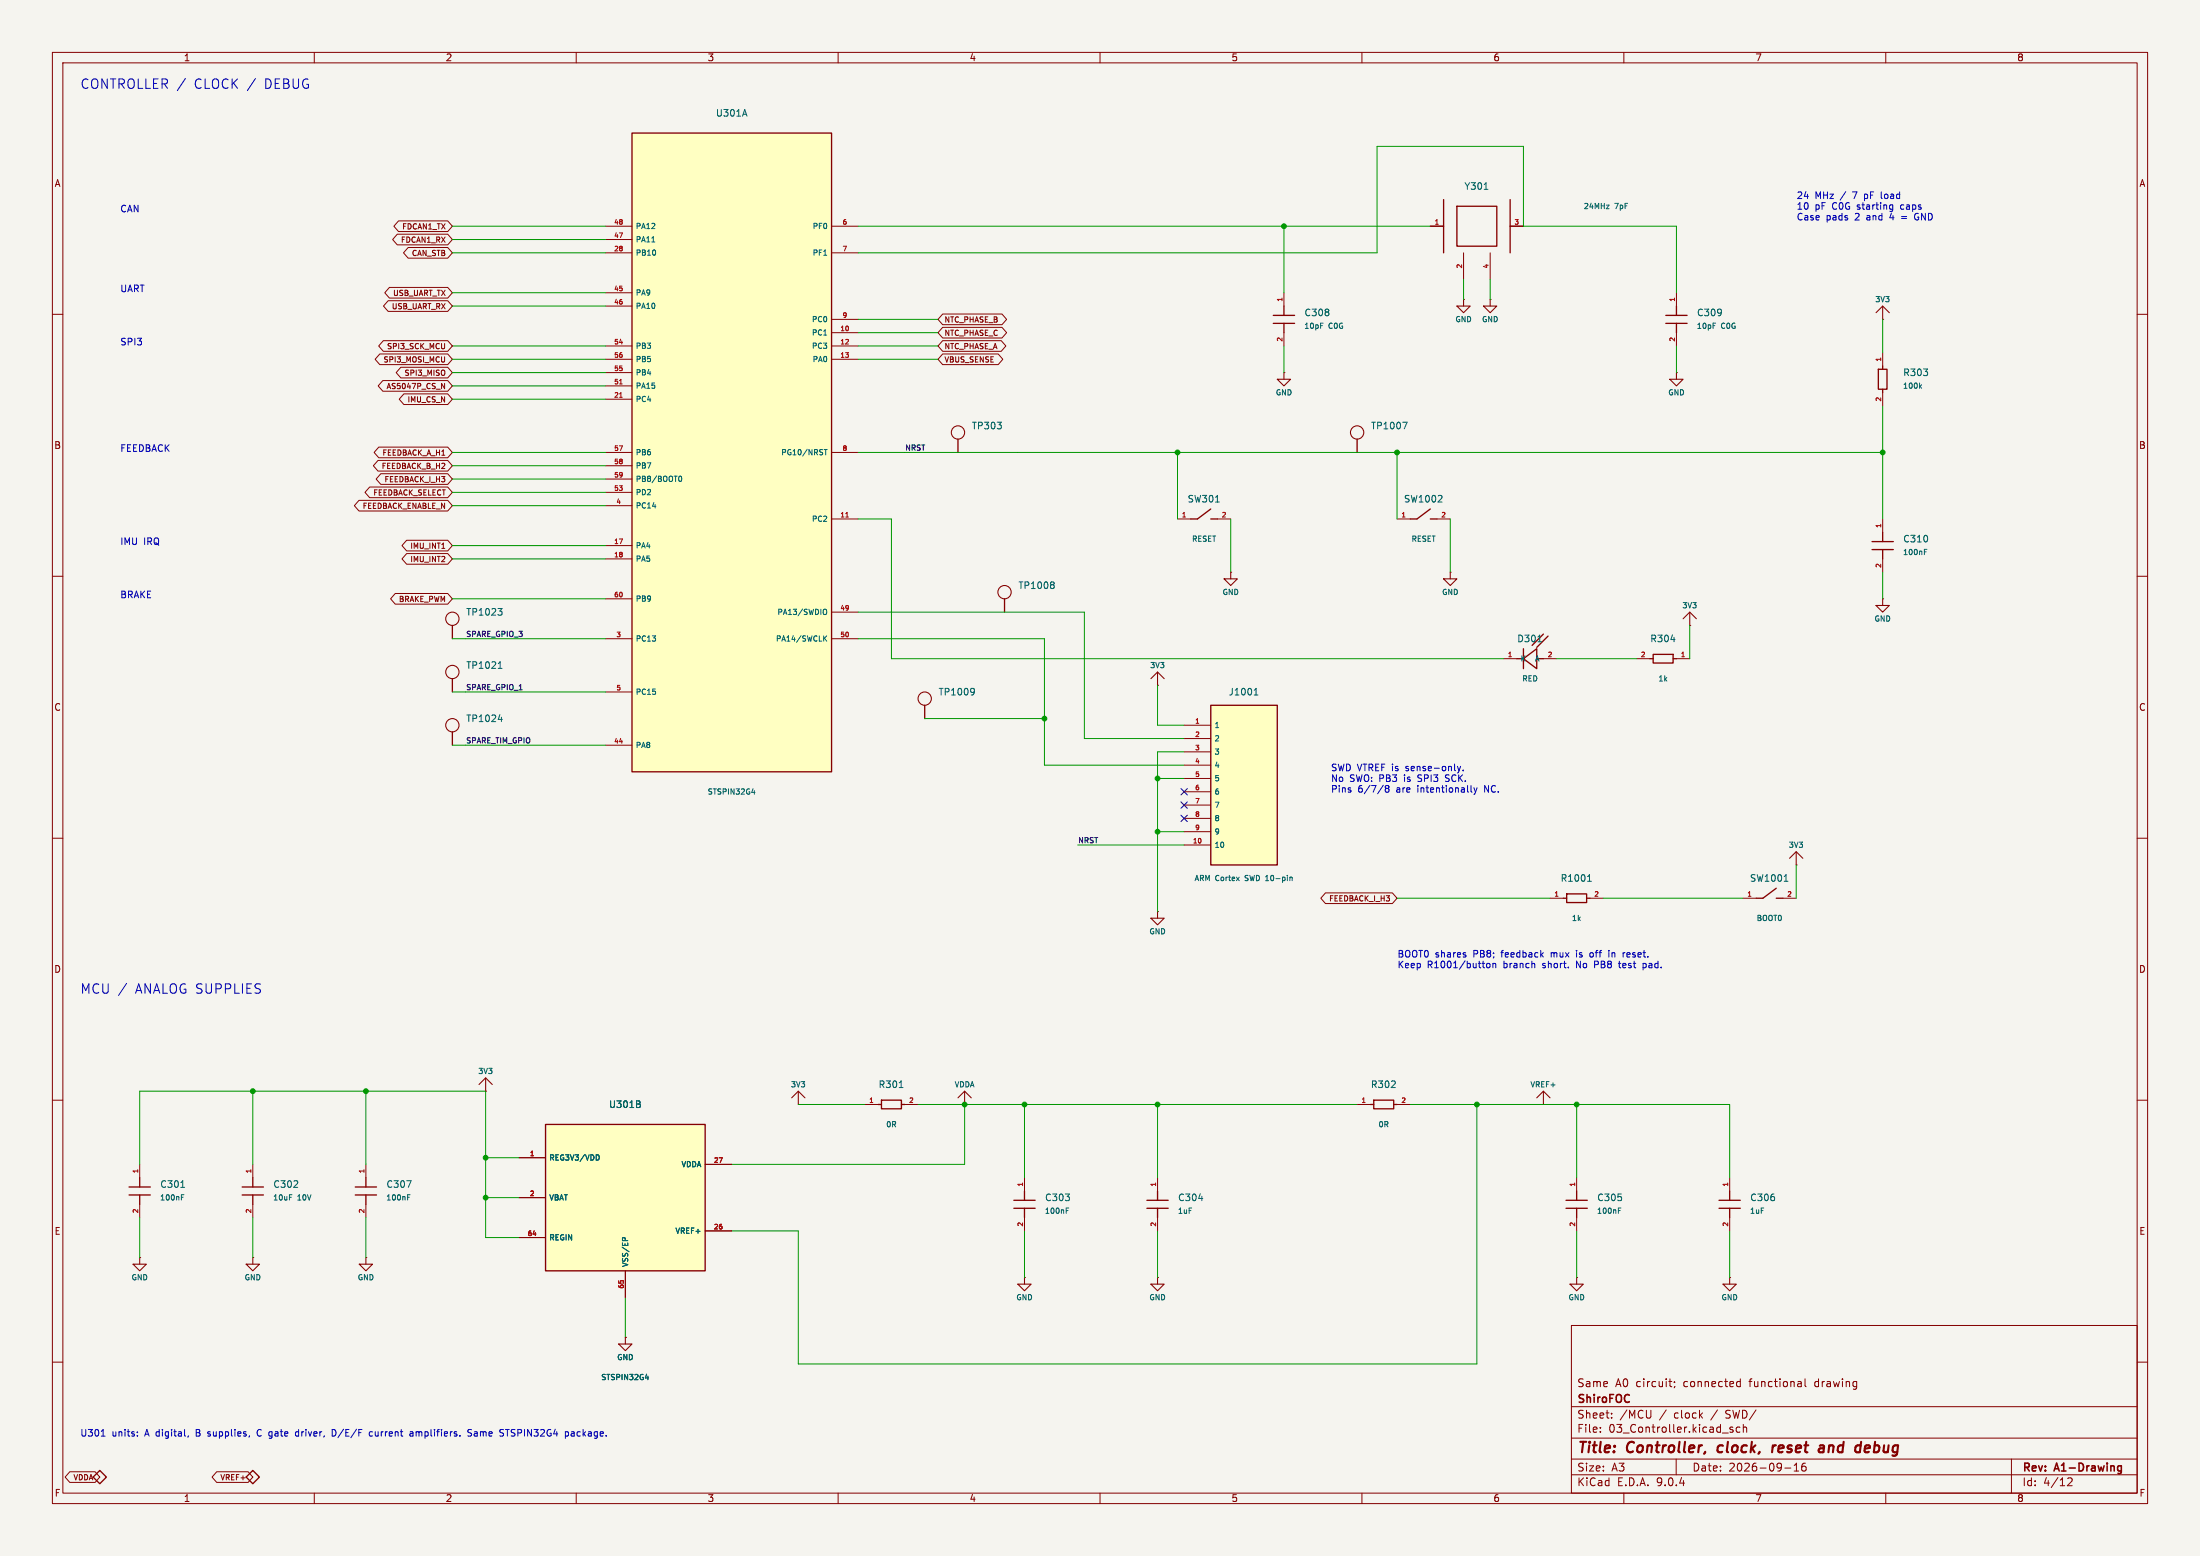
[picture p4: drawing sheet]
<svg xmlns="http://www.w3.org/2000/svg" width="420mm" height="297mm" viewBox="0 0 420 297" stroke-linecap="round" stroke-linejoin="round" font-family="sans-serif">
<path d="M0 0h420v297h-420z" fill="#f5f4ef" stroke="#f5f4ef" stroke-width=".19"/>
<g fill="none" stroke="#840000" stroke-width=".19">
<path d="M10 10h400v277h-400zM12 12h396v273h-396zM60 10v2M110 10v2M160 10v2M210 10v2M260 10v2M310 10v2M360 10v2M10 60h2M408 60h2M10 110h2"/>
<path d="M408 110h2M10 160h2M408 160h2M10 210h2M408 210h2M300 253h108v32h-108zM10 260h2M300 278.5h108M300 274.5h108M300 268.5h108M305.5 273.2v.2M305.5 272.5v.1"/>
<path d="M307.7 270.5v.2M307.7 269.8v.1M315.2 269.2l-.1 1.3M318.6 263.7h.6M318.9 264.6l.3 .1M319.7 263.8v.1M319.7 264.6l-.1 .3M320 278.5v3M330.8 272.5l-.4-.1-.2 .2 .1 .2 .5 .2v.3h-.6M331.7 263.8h.5M331.7 264.6h.5M332.2 272.5l-.5-.1-.3 .3 .2 .6h.6"/>
<path d="M332.2 263.2v1.5M332.8 272.5l.2-.1 .4 .1v.9M332.8 271.9v1.5M342.5 279.7l.4-.4v1.5M343.7 263.7l.2 .2v.8M343.9 264.6l-.2 .1M343.9 264l-.2 .1M344.6 263.2v1.3l.2 .2M344.7 279.3a.59 .59 0 0 0-.8 .6v.6l.2 .2 .4 .1 .2-.2 .1-.5-.1-.2h-.5l-.3 .2M384 278.5v6.5M408 260h2M60 285v2"/>
<path d="M110 285v2M160 285v2M210 285v2M260 285v2M300 281.5h108M310 285v2M340.7 280.2h1.2M342.5 280.8h.9M360 285v2M395.6 282.4l-.1 .3-.8 .9h.9"/>
</g>
<path d="M404.5 279.8l.5 .1M405 279.8v1.2l-.2 .2-.3 .1M405 280.7l-.5 .1" fill="none" stroke="#840000" stroke-width=".3"/>
<path d="M328 276.1l-.1 .7 .3 .4M338.5 275.9l-.2 1.3M339 275.9l-.4 .1-.2 .3M347.6 275.9l.6 .1-.1 1.2M348.1 277.1l-.7 .1M348.2 276.3l-.7 .1M356.7 275.9l-.5 .1-.3 .9 .3 .3 .6-.1M357 276.3l-1 .2" fill="none" stroke="#840000" stroke-width=".4"/>
<path d="M120.6 25.4h38.1v121.9h-38.1z" fill="#ffffc2"/>
<g fill="none" stroke="#840000" stroke-width=".25">
<path d="M120.6 25.4h38.1v121.9h-38.1zM245.1 58.4v1.8M243.1 60.2h4M243.1 61.7h4M245.1 61.7v1.8M182.9 83.8v2.6M231.1 97.2l-2.5 1.9h-1.3M231.1 99.1h1.3M259.1 83.8v2.6M273 97.2l-2.5 1.9h-1.3M273 99.1h1.3M86.4 119.4v2.5"/>
<path d="M191.8 114.3v2.5M86.4 129.5v2.6M86.4 139.7v2.5M289.6 125.7h1.2M290.8 125.7l2.6-1.9v3.8zM290.8 123.8v3.8M293.4 125.7h1.2M294.6 121l-2.1 2.2M295.5 121.4l-2.1 2.2M315 125.7h.6M315.6 124.9h3.8v1.7h-3.8zM319.4 125.7h.6"/>
<path d="M298.4 171.5h.7M299.1 170.6h3.8v1.7h-3.8zM302.9 171.5h.6M339.1 169.5l-2.6 2h-1.2M339.1 171.5h1.3M261.6 210.8h.7M262.3 210h3.8v1.6h-3.8zM266.1 210.8h.6M24.6 226.6h4.1M24.6 228.1h4.1M26.7 224.8v1.8M26.7 228.1v1.8"/>
<path d="M46.2 226.6h4.1M46.2 228.1h4.1M48.3 224.8v1.8M48.3 228.1v1.8M67.8 226.6h4.1M67.8 228.1h4.1M69.8 224.8v1.8M69.8 228.1v1.8M193.5 229.1h4.1M193.5 230.6h4.1M195.6 227.3v1.8M195.6 230.6v1.8"/>
<path d="M218.9 229.1h4.1M218.9 230.6h4.1M221 227.3v1.8M221 230.6v1.8M299 229.1h4M299 230.6h4M301 227.3v1.8M301 230.6v1.8M328.2 229.1h4M328.2 230.6h4M330.2 227.3v1.8M330.2 230.6v1.8"/>
<path d="M17.8 281.9l1.2-1.2 1.3 1.2-1.3 1.3zM47 281.9l1.3-1.2 1.2 1.2-1.2 1.3z"/>
</g>
<g fill="none" stroke="#840000" stroke-width=".19">
<path d="M115.6 43.2h5M115.6 45.7h5M115.6 48.3h5M115.6 55.9h5M115.6 58.4h5M158.7 43.2h5.1M158.7 48.3h5.1M245.1 55.9v2.5M115.6 66h5M115.6 68.6h5M115.6 71.1h5M115.6 73.7h5"/>
<path d="M115.6 76.2h5M158.7 66h5.1M158.7 68.6h5.1M158.7 61h5.1M158.7 63.5h5.1M245.1 71.1h.1M245.1 63.5v2.5M115.6 86.4h5M115.6 88.9h5M115.6 91.4h5M115.6 94h5M115.6 96.5h5"/>
<path d="M158.7 86.4h5.1M158.7 99.1h5.1M224.8 99.1h2.5M232.4 99.1h2.5M266.7 99.1h2.5M274.3 99.1h2.6M115.6 104.1h5M115.6 106.7h5M115.6 114.3h5M158.7 116.8h5.1M234.9 109.2h.1M276.9 109.2h.1"/>
<path d="M322.6 119.4h.1M115.6 121.9h5M115.6 132.1h5M158.7 121.9h5.1M287 125.7h2.6M294.6 125.7h2.6M312.4 125.7h2.6M320 125.7h2.6M115.6 142.2h5M221 174h.1M295.9 171.5h2.5M303.5 171.5h2.6"/>
<path d="M332.7 171.5h2.6M340.4 171.5h2.5M342.9 165.1h.1M92.7 208.3h.1M152.4 210.8h.1M259.1 210.8h2.5M266.7 210.8h2.5M294.6 210.8h.1M26.7 222.2v2.6M26.7 229.9v2.5M48.3 222.2v2.6M48.3 229.9v2.5"/>
<path d="M69.8 222.2v2.6M69.8 229.9v2.5M195.6 224.8v2.5M195.6 232.4v2.5M221 224.8v2.5M221 232.4v2.5M301 224.8v2.5M301 232.4v2.5M330.2 224.8v2.5M330.2 232.4v2.5M26.7 240h.1M48.3 240h.1"/>
<path d="M69.8 240h.1M195.6 243.8h.1M221 243.8h.1M301 243.8h.1M330.2 243.8h.1"/>
</g>
<g fill="none" stroke="#006464" stroke-width=".19">
<path d="M142.2 20.9l.4 1.3M124.4 46.2h.6M157.2 48.7h.6M252.1 61.7h.5M129.6 91.3l.2-.4a.54 .54 0 0 1 .4 .5 .54 .54 0 0 1-.4 .5l-.2-.4M157.3 85.8h.6M157.6 85.8v1M232 95.8h.8M267.8 80.6h.8l-.5 1.3M274.5 95.8h.8M275.2 94.7v.4M95.1 116.1h.7l-.4 .5"/>
<path d="M95.6 116.6l.2 .3v.3l-.2 .2M157.3 116.3h.4l.1 .3v.6l-.2 .1h-.3M201 111.1l.3 .2-.3 .3 .3 .3v.2l-.3 .2M95.1 127.6h.7M95.1 137.3h.8M95.4 126.5l.1-.2v1.3M95.7 136.9v.8M157.4 121.8l.4 .6M157.8 121.4l-.6 .5M293.6 122.5h.7M319 122.1h.8M143.5 151.3h.7"/>
<path d="M144 150.9v.7M303.1 168.2h.7M303.2 167.3l.2-.4v1.3M340.6 168.2h.7M34.5 226.6h.7M34.6 228.5h.4M34.6 228h.5M55.3 228h.4M77.6 225.4h.9l-.6 1.2M77.8 228.5h.4M77.8 228h.5M203.5 231.1h.4"/>
<path d="M203.5 230.6h.5M228.8 228.8h.8M309 231.1h.3M309 230.6h.4"/>
</g>
<path d="M118.3 73.3h.5M118.3 75.8h.5M161.5 98.7h.5" fill="none" stroke="#a90000" stroke-width=".19"/>
<g fill="none" stroke="#840000" stroke-width=".2">
<path d="M243.8 72.4h2.6l-1.3 1.3zM245.1 71.1v1.3M233.7 110.5h2.5l-1.3 1.3zM234.9 109.2v1.3M275.6 110.5h2.5l-1.2 1.3zM276.9 109.2v1.3M321.3 118.1l1.3-1.3 1.2 1.3M322.6 116.8v2.6M219.7 175.3h2.5l-1.2 1.2zM221 174v1.3M341.6 163.8l1.3-1.2 1.3 1.2M342.9 162.6v2.5"/>
<path d="M91.4 207l1.3-1.3 1.3 1.3M92.7 205.7v2.6M151.1 209.6l1.3-1.3 1.3 1.3M152.4 208.3v2.5M293.4 209.6l1.2-1.3 1.3 1.3M294.6 208.3v2.5M25.4 241.3h2.5l-1.2 1.3zM26.7 240v1.3M47 241.3h2.5l-1.2 1.3zM48.3 240v1.3M68.6 241.3h2.5l-1.3 1.3zM69.8 240v1.3"/>
<path d="M194.3 245.1h2.5l-1.2 1.3zM195.6 243.8v1.3M219.7 245.1h2.5l-1.2 1.3zM221 243.8v1.3M299.7 245.1h2.6l-1.3 1.3zM301 243.8v1.3M328.9 245.1h2.6l-1.3 1.3zM330.2 243.8v1.3"/>
<circle cx="182.9" cy="82.5" r="1.27"/>
<circle cx="259.1" cy="82.5" r="1.27"/>
<circle cx="86.4" cy="118.1" r="1.27"/>
<circle cx="191.8" cy="113" r="1.27"/>
<circle cx="86.4" cy="128.3" r="1.27"/>
<circle cx="86.4" cy="138.4" r="1.27"/>
</g>
<path d="M231.1 134.6h12.7v30.5h-12.7z" fill="#ffffc2"/>
<path d="M275.6 38.1v10.2M278.1 39.4h7.6v7.6h-7.6zM288.3 38.1v10.2M273 43.2h2.6M288.3 43.2h2.5M357.4 103.4h4M357.4 104.9h4M359.4 101.6v1.8M359.4 104.9v1.8M176.5 134.6v2.6M231.1 134.6h12.7v30.5h-12.7z" fill="none" stroke="#840000" stroke-width=".25"/>
<g fill="none" stroke="#840000" stroke-width=".19">
<path d="M273 43.2h2.6M279.4 57.2h.1M279.4 48.3v5M284.5 57.2h.1M284.5 48.3v5M288.3 43.2h2.5M320 71.1h.1M359.4 99.1v2.5M359.4 114.3h.1M359.4 106.7v2.5M221 130.8h.1M226.1 138.4h5"/>
<path d="M226.1 141h5M226.1 143.5h5M226.1 146.1h5M226.1 148.6h5M226.1 151.1h5M226.1 153.7h5M226.1 156.2h5M226.1 158.8h5M226.1 161.3h5"/>
</g>
<path d="M283.3 36.1h.8M306.7 39.2h.5l-.5 .6h.5M367.4 105.3h.3M367.4 104.9h.5M185.8 131.4l.2 .2a.94 .94 0 0 1-.2 1M186 131.9l-.2 .3M239.4 132.7h.8M239.5 131.7l.3-.3v1.3M246.3 167.5h.3l.1 .6" fill="none" stroke="#006464" stroke-width=".19"/>
<g fill="none" stroke="#840000" stroke-width=".2">
<path d="M278.1 58.4h2.6l-1.3 1.3zM279.4 57.2v1.2M283.2 58.4h2.5l-1.2 1.3zM284.5 57.2v1.2M318.8 72.4h2.5l-1.3 1.3zM320 71.1v1.3M358.1 115.6h2.6l-1.3 1.2zM359.4 114.3v1.3M219.7 129.5l1.3-1.2 1.2 1.2M221 128.3v2.5"/>
<circle cx="176.5" cy="133.3" r="1.27"/>
</g>
<path d="M104.1 214.6h30.5v28h-30.5z" fill="#ffffc2"/>
<path d="M320 58.4v1.8M318 60.2h4.1M318 61.7h4.1M320 61.7v1.8M358.6 70.5h1.6v3.8h-1.6zM359.4 69.9v.6M359.4 74.3v.6M104.1 214.6h30.5v28h-30.5zM167.6 210.8h.7M168.3 210h3.8v1.6h-3.8zM172.1 210.8h.6" fill="none" stroke="#840000" stroke-width=".25"/>
<g fill="none" stroke="#840000" stroke-width=".19">
<path d="M74.1 57.4h11.4l.9 1-.9 1h-11.4l-.9-1zM74.3 54.9h11.2l.9 1-.9 1h-11.2l-.8-1zM75.8 44.7h9.7l.9 1-.9 1h-9.7l-.8-1zM76.1 42.2h9.4l.9 1-.9 1h-9.4l-.9-1zM77.9 47.2h7.6l.9 1.1-.9 1h-7.6l-.9-1zM180 59.9h11.3l.9 1.1-.9 1h-11.3l-.9-1zM320 55.9v2.5M72.5 67.6h13l.9 1-.9 1h-13l-.9-1zM73.1 72.6h12.4l.9 1.1-.9 1h-12.4l-.9-1zM73.2 65h12.3l.9 1-.9 1.1h-12.3l-.9-1.1zM76.5 70.1h9l.9 1-.9 1h-9l-.9-1zM77.1 75.2h8.4l.9 1-.9 1h-8.4l-.9-1z"/>
<path d="M84.3 73.2l.6 1v-1M180 62.5h11.3l.9 1-.9 1h-11.3l-.9-1zM180 65h11.1l.9 1-.9 1.1h-11.1l-.9-1.1zM180 67.6h10.6l.8 1-.8 1h-10.6l-.9-1zM320 63.5v2.5M359.4 61h.1M359.4 67.3v2.6M359.4 74.9v2.6M68.5 95.5h17l.9 1-.9 1h-17l-.9-1zM70.6 93h14.9l.9 1-.9 1h-14.9l-.9-1zM72.2 87.9h13.3l.9 1-.9 1h-13.3l-.9-1zM72.3 85.3h13.2l.9 1.1-.9 1h-13.2l-.9-1z"/>
<path d="M72.7 90.4h12.8l.9 1-.9 1.1h-12.8l-.9-1.1zM75.5 113.3h10l.9 1-.9 1h-10l-.9-1zM77.6 105.7h7.9l.9 1-.9 1h-7.9l-.9-1zM77.6 103.1h7.9l.9 1-.9 1.1h-7.9l-.9-1.1zM84.3 104.7h.6M253 170.4h12.8l.9 1.1-.9 1h-12.8l-.9-1zM165.1 210.8h2.5M172.7 210.8h2.6M184.1 210.8h.1M99.1 221h5M99.1 228.6h5M99.1 236.2h5"/>
<path d="M134.6 222.2h5.1M134.6 234.9h5.1M119.4 255.3h.1M119.4 242.6v5M13.3 280.9h4.9l.8 1-.8 1.1h-4.9l-.9-1.1zM41.4 280.9h6l.9 1-.9 1.1h-6l-.9-1.1z"/>
</g>
<path d="M327 61.7h.5M366.6 73.7l.2 .4M366.8 73.4l-.3 .4M122 210.7l.3 .3-.1 .3-.2 .1M122.1 210.2l.1 .2-.1 .3M171.7 207.6h.7M114.1 220.4a.55 .55 0 0 1 .3 .5 .55 .55 0 0 1-.3 .5M118.8 236.4l.2-.2 .4 .2M123.2 263h.6M123.7 262.7v.7" fill="none" stroke="#006464" stroke-width=".19"/>
<path d="M358.1 59.7l1.3-1.3 1.3 1.3M359.4 58.4v2.6M182.9 209.6l1.2-1.3 1.3 1.3M184.1 208.3v2.5M118.1 256.5h2.5l-1.2 1.3zM119.4 255.3v1.2" fill="none" stroke="#840000" stroke-width=".2"/>
<g fill="none" stroke="#009600" stroke-width=".19">
<path d="M86.4 43.2h29.2M86.4 45.7h29.2M86.4 48.3h29.2M86.4 55.9h29.2M86.4 58.4h29.2M163.8 43.2h109.2M163.8 48.3h99.1v-20.4h27.9v15.3h29.2v12.7M245.1 43.2v12.7M279.4 53.3v3.9M284.5 53.3v3.9M86.4 66h29.2M86.4 68.6h29.2"/>
<path d="M86.4 71.1h29.2M86.4 73.7h29.2M86.4 76.2h29.2M163.8 66h15.3M163.8 68.6h15.3M163.8 63.5h15.3M163.8 61h15.3M245.1 66v5.1M320 66v5.1M359.4 61v6.3M359.4 77.5v21.6M86.4 86.4h29.2"/>
<path d="M86.4 88.9h29.2M86.4 91.4h29.2M86.4 94h29.2M86.4 96.5h29.2M163.8 86.4h195.6M163.8 99.1h6.4v26.6h116.8M224.8 86.4v12.7M234.9 99.1v10.1M266.7 86.4v12.7M276.9 99.1v10.1M86.4 104.1h29.2M86.4 106.7h29.2"/>
<path d="M86.4 114.3h29.2M163.8 116.8h43.2v24.2h19.1M322.6 119.4v6.3M359.4 109.2v5.1M86.4 121.9h29.2M86.4 132.1h29.2M163.8 121.9h35.6v24.2h26.7M176.5 137.2h22.9M221 130.8v7.6h5.1M297.2 125.7h15.2M86.4 142.2h29.2M221 148.6h5.1"/>
<path d="M221 158.8h5.1M226.1 143.5h-5.1v30.5M205.7 161.3h20.4M266.7 171.5h29.2M306.1 171.5h26.6M342.9 165.1v6.4M48.3 208.3v13.9M69.8 208.3v13.9M152.4 210.8h12.7M175.3 210.8h83.8M184.1 210.8v11.4h-44.4M195.6 210.8v14"/>
<path d="M221 210.8v14M269.2 210.8h61v14M281.9 210.8v49.5h-129.5v-25.4h-12.7M301 210.8v14M26.7 222.2v-13.9h66v27.9h6.4M26.7 232.4v7.6M48.3 232.4v7.6M69.8 232.4v7.6M92.7 221h6.4M92.7 228.6h6.4M195.6 234.9v8.9M221 234.9v8.9"/>
<path d="M301 234.9v8.9M330.2 234.9v8.9M119.4 247.6v7.7"/>
</g>
<path d="M225.5 155.6l1.2 1.2M225.5 150.5l1.2 1.2M225.5 153.1l1.2 1.2M226.7 155.6l-1.2 1.2M226.7 150.5l-1.2 1.2M226.7 153.1l-1.2 1.2" fill="none" stroke="#000084" stroke-width=".19"/>
<g fill="none" stroke="#0000c2" stroke-width=".19">
<path d="M35.4 15l-1.5 2.3M359.1 36.6v1.1l.2 .2M361 39.1l.3 .1M361.3 39.1v1l-.2 .3M361.3 39.9h-.3M363 41.7h1M365.5 41.3l.1 .5 .3 .2M264.1 149.9l-1.1 1.6M264.4 150.2l.3 .3M264.7 150.5l-.3 .2 .1 .4 .2 .1h.3l.2-.2v-.3l-.3-.2M264.7 150.5h.2M265.2 150.2l-.3 .3"/>
<path d="M275.9 149.1l.2 .1M278.2 146.3l.3 .8M278.5 147.1l-.3 .4M278.8 146.3l-.3 .8M279.3 147v.1M280.8 149.9v1.1l.2 .2M281.4 150.4l.3 .8M281.7 151.2l-.3 .4M282 150.4l-.3 .8M24.2 187.7l-1.6 2.3M279.8 182.3v.3M283.9 183.9l-.1 .6 .2 .2h.3l.2-.2-.2-.6"/>
<path d="M285 183.9v.8M285.1 183.9l-.1 .1M285.5 183.9v.8M301 181.4v.1M301 181.8v.9M303.9 181.8l-.3 .1-.1 .2 .1 .5 .3 .1M304.4 183.5v1.2M304.4 184.1h.5M307.1 181.4v.1M307.1 181.8v.9M309 183.9h.4M309.1 183.5v1l.3 .2"/>
<path d="M310.2 181.8l-.2 .1M310.6 181.9v.7M311.2 182.1l-.6 .2M313.7 183.9h.3l.2 .1M313.7 183.9v1.3M314.2 184.6l-.2 .1h-.3M19.3 274.1h.8M26.2 274v.1M26.2 273.3v.2M36 274.1l-.2 .2M39.7 274.1h.1M39.8 273.3l-.1 .2 .1 .2"/>
<path d="M49.5 272.9a.68 .68 0 0 0-.4 .6 .68 .68 0 0 0 .4 .6M57 273.3h-.4l-.2 .2 .1 .6h.5M57 272.9v1.2M63.4 272.9a.64 .64 0 0 1 .8 .6 .64 .64 0 0 1-.8 .6zM71.1 273.3h-.4l-.2 .2 .1 .6h.5M78.2 273.9l.2 .2h.4M78.3 273.3h.5v.8M78.8 273.6h-.4l-.2 .2M79.4 273.3v.8M79.6 273.3l-.2 .1M90 272.9h-.5l-.1 .1v.3l.5 .3 .1 .3-.2 .2h-.5M90.9 273.3h-.3"/>
<path d="M91 273.6h-.3l-.2 .2 .1 .3h.4M96.5 272.9h.7M96.9 272.9v1.2M109.1 273.3h.5v.8M109.6 273.6h-.4l-.2 .2 .2 .3h.4"/>
</g>
<g fill="#009600" stroke="#009600" stroke-width=".19">
<circle cx="48.3" cy="208.3" r=".46"/>
<circle cx="69.8" cy="208.3" r=".46"/>
<circle cx="92.7" cy="228.6" r=".46"/>
<circle cx="92.7" cy="221" r=".46"/>
<circle cx="199.4" cy="137.2" r=".46"/>
<circle cx="221" cy="158.8" r=".46"/>
<circle cx="224.8" cy="86.4" r=".46"/>
<circle cx="266.7" cy="86.4" r=".46"/>
<circle cx="221" cy="148.6" r=".46"/>
<circle cx="359.4" cy="86.4" r=".46"/>
<circle cx="221" cy="210.8" r=".46"/>
<circle cx="184.1" cy="210.8" r=".46"/>
<circle cx="195.6" cy="210.8" r=".46"/>
<circle cx="301" cy="210.8" r=".46"/>
<circle cx="281.9" cy="210.8" r=".46"/>
<circle cx="245.1" cy="43.2" r=".46"/>
</g>
<g font-size="2.8" fill="#840000">
<text x="301" y="277.9">Title:</text>
<text x="310.6" y="277.9">Controller,</text>
<text x="328.8" y="277.9">clock,</text>
<text x="340" y="277.9">reset</text>
<text x="349.7" y="277.9">and</text>
<text x="357.5" y="277.9">debug</text>
</g>
<g font-size="2.5" fill="#0000c2">
<text x="15.2" y="17.2">CONTROLLER /</text>
<text x="37" y="17.2">CLOCK /</text>
<text x="50.6" y="17.2">DEBUG</text>
<text x="15.2" y="190">MCU /</text>
<text x="25.8" y="190">ANALOG SUPPLIES</text>
</g>
<g font-size="2.1" fill="#840000">
<text x="301" y="268.2">ShiroFOC</text>
<text x="301" y="265">Same</text>
<text x="308.4" y="265">A0 circuit;</text>
<text x="321.5" y="265">connected</text>
<text x="334.3" y="265">functional</text>
<text x="346.8" y="265">drawing</text>
<text x="301" y="273.7">File:</text>
<text x="301" y="271">Sheet:</text>
<text x="307.1" y="273.7">03_Controller.kicad_sch</text>
<text x="309.2" y="271">/MCU</text>
<text x="316.9" y="271">/</text>
<text x="319.7" y="271">clock</text>
<text x="327" y="271">/</text>
<text x="329.8" y="271">SWD/</text>
<text x="301" y="281.1">Size:</text>
<text x="307.6" y="281.1">A3</text>
<text x="323" y="281.1">Date:</text>
<text x="330" y="281.1">2026-09-16</text>
<text x="386" y="281.3">Rev:</text>
<text x="392.4" y="281.3">A1-Drawing</text>
<text x="301" y="283.9">KiCad</text>
<text x="308.7" y="283.9">E.D.A.</text>
<text x="316.3" y="283.9">9.0.4</text>
<text x="386" y="283.9">Id:</text>
<text x="390.1" y="283.9">4/12</text>
</g>
<g font-size="1.8" fill="#840000">
<text x="35" y="11.9">1</text>
<text x="85" y="11.9">2</text>
<text x="135" y="11.9">3</text>
<text x="185" y="11.9">4</text>
<text x="235" y="11.9">5</text>
<text x="285" y="11.9">6</text>
<text x="335" y="11.9">7</text>
<text x="385" y="11.9">8</text>
<text x="10.3" y="35.9">A</text>
<text x="408.3" y="35.9">A</text>
<text x="10.3" y="85.9">B</text>
<text x="408.2" y="85.9">B</text>
<text x="10.3" y="135.9">C</text>
<text x="408.2" y="135.9">C</text>
<text x="10.3" y="185.9">D</text>
<text x="408.2" y="185.9">D</text>
<text x="10.3" y="235.9">E</text>
<text x="408.3" y="235.9">E</text>
<text x="10.3" y="285.9">F</text>
<text x="35" y="286.9">1</text>
<text x="85" y="286.9">2</text>
<text x="135" y="286.9">3</text>
<text x="185" y="286.9">4</text>
<text x="235" y="286.9">5</text>
<text x="285" y="286.9">6</text>
<text x="335" y="286.9">7</text>
<text x="385" y="286.9">8</text>
<text x="408.3" y="285.9">F</text>
</g>
<g font-size="1.8" fill="#006464">
<text x="136.6" y="22.5">U301A</text>
<text x="279.5" y="36.4">Y301</text>
<text x="248.9" y="60.6">C308</text>
<text x="323.9" y="60.6">C309</text>
<text x="363.2" y="72">R303</text>
<text x="185.4" y="82.1">TP303</text>
<text x="261.6" y="82.1">TP1007</text>
<text x="226.6" y="96.1">SW301</text>
<text x="267.9" y="96.1">SW1002</text>
<text x="363.2" y="103.7">C310</text>
<text x="194.3" y="112.6">TP1008</text>
<text x="88.9" y="117.7">TP1023</text>
<text x="289.5" y="122.8">D301</text>
<text x="314.9" y="122.8">R304</text>
<text x="88.9" y="127.9">TP1021</text>
<text x="179.1" y="132.9">TP1009</text>
<text x="234.5" y="132.9">J1001</text>
<text x="88.9" y="138">TP1024</text>
<text x="297.8" y="168.5">R1001</text>
<text x="334" y="168.5">SW1001</text>
<text x="167.6" y="207.9">R301</text>
<text x="261.6" y="207.9">R302</text>
<text x="116.2" y="211.7">U301B</text>
<text x="30.5" y="226.9">C301</text>
<text x="52.1" y="226.9">C302</text>
<text x="73.7" y="226.9">C307</text>
<text x="199.4" y="229.5">C303</text>
<text x="224.8" y="229.5">C304</text>
<text x="304.8" y="229.5">C305</text>
<text x="334" y="229.5">C306</text>
</g>
<g font-size="1.8" fill="#0000c2">
<text x="22.9" y="40.8">CAN</text>
<text x="342.9" y="38.3">24</text>
<text x="342.9" y="40.4">10</text>
<text x="346.5" y="38.3">MHz</text>
<text x="346.5" y="40.4">pF</text>
<text x="349.9" y="40.4">C0G</text>
<text x="351.5" y="38.3">/</text>
<text x="354" y="38.3">7</text>
<text x="354.8" y="40.4">starting</text>
<text x="356.4" y="38.3">pF</text>
<text x="359.8" y="38.3">load</text>
<text x="363.3" y="40.4">caps</text>
<text x="342.9" y="42.4">Case</text>
<text x="348.6" y="42.4">pads</text>
<text x="354.3" y="42.4">2</text>
<text x="356.6" y="42.4">and</text>
<text x="361.3" y="42.4">4</text>
<text x="366.4" y="42.4">GND</text>
<text x="22.9" y="56.1">UART</text>
<text x="22.9" y="66.2">SPI3</text>
<text x="22.9" y="86.6">FEEDBACK</text>
<text x="22.9" y="104.3">IMU</text>
<text x="27.4" y="104.3">IRQ</text>
<text x="22.9" y="114.5">BRAKE</text>
<text x="254" y="147.5">SWD VTREF is</text>
<text x="254" y="149.6">No</text>
<text x="257.7" y="149.6">SWO: PB3</text>
<text x="268.3" y="149.6">is</text>
<text x="268.6" y="147.5">sense-only.</text>
<text x="271.1" y="149.6">SPI3</text>
<text x="276.6" y="149.6">SCK.</text>
<text x="254" y="151.6">Pins</text>
<text x="259.2" y="151.6">6/7/8</text>
<text x="266.7" y="151.6">are</text>
<text x="270.9" y="151.6">intentionally</text>
<text x="283.8" y="151.6">NC.</text>
<text x="266.7" y="183.1">BOOT0</text>
<text x="266.7" y="185.1">Keep</text>
<text x="272.5" y="185.1">R1001/button</text>
<text x="274" y="183.1">shares</text>
<text x="281.4" y="183.1">PB8;</text>
<text x="286.9" y="183.1">feedback</text>
<text x="287.1" y="185.1">branch</text>
<text x="294.8" y="185.1">short.</text>
<text x="296.5" y="183.1">mux</text>
<text x="301.4" y="185.1">No</text>
<text x="301.6" y="183.1">is</text>
<text x="304.4" y="183.1">off</text>
<text x="305" y="185.1">PB8</text>
<text x="308.2" y="183.1">in</text>
<text x="309.9" y="185.1">test</text>
<text x="311.1" y="183.1">reset.</text>
<text x="314.7" y="185.1">pad.</text>
<text x="15.2" y="274.5">U301</text>
<text x="21.4" y="274.5">units:</text>
<text x="27.8" y="274.5">A digital,</text>
<text x="37.9" y="274.5">B</text>
<text x="40.3" y="274.5">supplies,</text>
<text x="50" y="274.5">C gate</text>
<text x="57.7" y="274.5">driver,</text>
<text x="64.8" y="274.5">D/E/F</text>
<text x="72.2" y="274.5">current</text>
<text x="80.1" y="274.5">amplifiers.</text>
<text x="91.4" y="274.5">Same</text>
<text x="97.7" y="274.5">STSPIN32G4</text>
<text x="110.4" y="274.5">package.</text>
</g>
<g font-size="1.4" fill="#006464">
<text x="302.2" y="40.1">24MHz</text>
<text x="308.2" y="40.1">7pF</text>
<text x="121.3" y="43.9">PA12</text>
<text x="121.3" y="46.5">PA11</text>
<text x="155" y="43.9">PF0</text>
<text x="121.3" y="49">PB10</text>
<text x="155" y="49">PF1</text>
<text x="121.3" y="56.6">PA9</text>
<text x="121.3" y="59.2">PA10</text>
<text x="357.9" y="57.9">3V3</text>
<text x="154.9" y="61.7">PC0</text>
<text x="154.9" y="64.2">PC1</text>
<text x="248.9" y="63">10pF</text>
<text x="253.6" y="63">C0G</text>
<text x="277.7" y="61.7">GND</text>
<text x="282.8" y="61.7">GND</text>
<text x="323.8" y="63">10pF</text>
<text x="328.6" y="63">C0G</text>
<text x="121.3" y="66.8">PB3</text>
<text x="121.3" y="69.3">PB5</text>
<text x="121.3" y="71.9">PB4</text>
<text x="154.9" y="66.8">PC3</text>
<text x="155" y="69.3">PA0</text>
<text x="121.3" y="74.4">PA15</text>
<text x="121.3" y="76.9">PC4</text>
<text x="243.4" y="75.7">GND</text>
<text x="318.4" y="75.7">GND</text>
<text x="363.2" y="74.4">100k</text>
<text x="121.3" y="87.1">PB6</text>
<text x="121.3" y="89.6">PB7</text>
<text x="149" y="87.1">PG10/NRST</text>
<text x="121.3" y="92.2">PB8/BOOT0</text>
<text x="121.3" y="94.7">PD2</text>
<text x="121.3" y="97.3">PC14</text>
<text x="154.9" y="99.8">PC2</text>
<text x="121.3" y="104.9">PA4</text>
<text x="121.3" y="107.4">PA5</text>
<text x="227.4" y="103.6">RESET</text>
<text x="269.4" y="103.6">RESET</text>
<text x="363.2" y="106.1">100nF</text>
<text x="233.3" y="113.8">GND</text>
<text x="275.2" y="113.8">GND</text>
<text x="121.3" y="115">PB9</text>
<text x="148.3" y="117.6">PA13/SWDIO</text>
<text x="321" y="116.3">3V3</text>
<text x="357.7" y="118.8">GND</text>
<text x="121.3" y="122.7">PC13</text>
<text x="148" y="122.7">PA14/SWCLK</text>
<text x="219.4" y="127.7">3V3</text>
<text x="290.2" y="126.5">K</text>
<text x="290.5" y="130.3">RED</text>
<text x="292.9" y="126.5">A</text>
<text x="316.5" y="130.3">1k</text>
<text x="121.3" y="132.8">PC15</text>
<text x="121.3" y="143">PA8</text>
<text x="231.8" y="139.2">1</text>
<text x="231.8" y="141.7">2</text>
<text x="231.8" y="144.2">3</text>
<text x="231.8" y="146.8">4</text>
<text x="231.8" y="149.3">5</text>
<text x="135" y="151.9">STSPIN32G4</text>
<text x="231.8" y="151.9">6</text>
<text x="231.8" y="154.4">7</text>
<text x="231.8" y="156.9">8</text>
<text x="231.8" y="159.5">9</text>
<text x="231.8" y="162">10</text>
<text x="341.4" y="162">3V3</text>
<text x="227.9" y="168.4">ARM Cortex</text>
<text x="237.9" y="168.4">SWD 10-pin</text>
<text x="219.3" y="178.5">GND</text>
<text x="300" y="176">1k</text>
<text x="335.2" y="176">BOOT0</text>
<text x="91.2" y="205.2">3V3</text>
<text x="150.9" y="207.7">3V3</text>
<text x="182.1" y="207.7">VDDA</text>
<text x="292" y="207.7">VREF+</text>
<text x="169.1" y="215.4">0R</text>
<text x="263" y="215.4">0R</text>
<text x="104.8" y="221.7">REG3V3/VDD</text>
<text x="130" y="223">VDDA</text>
<text x="30.4" y="229.3">100nF</text>
<text x="52" y="229.3">10uF</text>
<text x="56.8" y="229.3">10V</text>
<text x="73.6" y="229.3">100nF</text>
<text x="104.8" y="229.3">VBAT</text>
<text x="199.4" y="231.9">100nF</text>
<text x="224.8" y="231.9">1uF</text>
<text x="304.8" y="231.9">100nF</text>
<text x="334" y="231.9">1uF</text>
<text x="104.8" y="237">REGIN</text>
<text x="128.8" y="235.7">VREF+</text>
<text x="25" y="244.6">GND</text>
<text x="46.6" y="244.6">GND</text>
<text x="68.2" y="244.6">GND</text>
<text x="120.1" y="241.9" transform="rotate(-90 120.1 241.9)">VSS/EP</text>
<text x="193.9" y="248.4">GND</text>
<text x="219.3" y="248.4">GND</text>
<text x="299.3" y="248.4">GND</text>
<text x="328.5" y="248.4">GND</text>
<text x="114.7" y="263.6">STSPIN32G4</text>
<text x="117.7" y="259.8">GND</text>
</g>
<g font-size="1.4" fill="#840000">
<text x="76.4" y="46.5">FDCAN1_RX</text>
<text x="76.6" y="44">FDCAN1_TX</text>
<text x="78.5" y="49.1">CAN_STB</text>
<text x="74.7" y="59.2">USB_UART_RX</text>
<text x="74.9" y="56.7">USB_UART_TX</text>
<text x="180.2" y="61.8">NTC_PHASE_B</text>
<text x="180.2" y="64.3">NTC_PHASE_C</text>
<text x="73.1" y="69.4">SPI3_MOSI_MCU</text>
<text x="73.7" y="66.8">SPI3_SCK_MCU</text>
<text x="77.1" y="71.9">SPI3_MISO</text>
<text x="180.2" y="66.8">NTC_PHASE_A</text>
<text x="180.2" y="69.4">VBUS_SENSE</text>
<text x="73.6" y="74.5">AS5047P_CS_N</text>
<text x="77.7" y="77">IMU_CS_N</text>
<text x="72.7" y="89.7">FEEDBACK_B_H2</text>
<text x="72.9" y="87.2">FEEDBACK_A_H1</text>
<text x="71.1" y="94.8">FEEDBACK_SELECT</text>
<text x="73.3" y="92.2">FEEDBACK_I_H3</text>
<text x="69.1" y="97.3">FEEDBACK_ENABLE_N</text>
<text x="78.2" y="107.5">IMU_INT2</text>
<text x="78.2" y="104.9">IMU_INT1</text>
<text x="76" y="115.1">BRAKE_PWM</text>
<text x="253.6" y="172.3">FEEDBACK_I_H3</text>
<text x="13.9" y="282.7">VDDA</text>
<text x="41.9" y="282.7">VREF+</text>
</g>
<g font-size="1.4" fill="#0f0f0f">
<text x="172.7" y="86.1">NRST</text>
<text x="88.9" y="121.6">SPARE_GPIO_3</text>
<text x="88.9" y="131.8">SPARE_GPIO_1</text>
<text x="88.9" y="142">SPARE_TIM_GPIO</text>
<text x="205.7" y="161">NRST</text>
</g>
<g font-size="1.2" fill="#a90000">
<text x="117.1" y="42.9">48</text>
<text x="117.1" y="45.5">47</text>
<text x="160.7" y="42.9">6</text>
<text x="273.8" y="42.9">1</text>
<text x="289" y="42.9">3</text>
<text x="117.1" y="48">28</text>
<text x="160.7" y="48">7</text>
<text x="279.1" y="51.4" transform="rotate(-90 279.1 51.4)">2</text>
<text x="284.2" y="51.4" transform="rotate(-90 284.2 51.4)">4</text>
<text x="117.1" y="55.6">45</text>
<text x="117.1" y="58.2">46</text>
<text x="244.9" y="57.7" transform="rotate(-90 244.9 57.7)">1</text>
<text x="319.8" y="57.7" transform="rotate(-90 319.8 57.7)">1</text>
<text x="117.1" y="65.8">54</text>
<text x="160.3" y="63.2">10</text>
<text x="160.3" y="65.8">12</text>
<text x="160.7" y="60.7">9</text>
<text x="244.9" y="65.3" transform="rotate(-90 244.9 65.3)">2</text>
<text x="319.8" y="65.3" transform="rotate(-90 319.8 65.3)">2</text>
<text x="117.1" y="68.3">56</text>
<text x="117.1" y="70.9">55</text>
<text x="160.3" y="68.3">13</text>
<text x="359.2" y="69.1" transform="rotate(-90 359.2 69.1)">1</text>
<text x="117.1" y="73.4">51</text>
<text x="117.1" y="75.9">21</text>
<text x="359.2" y="76.8" transform="rotate(-90 359.2 76.8)">2</text>
<text x="117.1" y="86.1">57</text>
<text x="117.1" y="88.6">58</text>
<text x="160.7" y="86.1">8</text>
<text x="117.1" y="91.2">59</text>
<text x="117.1" y="93.7">53</text>
<text x="117.5" y="96.3">4</text>
<text x="160.3" y="98.8">11</text>
<text x="225.5" y="98.8">1</text>
<text x="233.1" y="98.8">2</text>
<text x="267.4" y="98.8">1</text>
<text x="275" y="98.8">2</text>
<text x="359.2" y="100.9" transform="rotate(-90 359.2 100.9)">1</text>
<text x="117.1" y="103.9">17</text>
<text x="117.1" y="106.4">18</text>
<text x="359.2" y="108.5" transform="rotate(-90 359.2 108.5)">2</text>
<text x="117.1" y="114">60</text>
<text x="160.3" y="116.6">49</text>
<text x="117.5" y="121.7">3</text>
<text x="160.3" y="121.7">50</text>
<text x="287.7" y="125.5">1</text>
<text x="295.3" y="125.5">2</text>
<text x="313.1" y="125.5">2</text>
<text x="320.7" y="125.5">1</text>
<text x="117.5" y="131.8">5</text>
<text x="117.1" y="142">44</text>
<text x="228" y="138.2">1</text>
<text x="228" y="140.7">2</text>
<text x="228" y="143.3">3</text>
<text x="228" y="145.8">4</text>
<text x="228" y="148.3">5</text>
<text x="228" y="150.9">6</text>
<text x="228" y="153.4">7</text>
<text x="228" y="156">8</text>
<text x="227.6" y="161">10</text>
<text x="228" y="158.5">9</text>
<text x="296.6" y="171.2">1</text>
<text x="304.2" y="171.2">2</text>
<text x="333.4" y="171.2">1</text>
<text x="341.1" y="171.2">2</text>
<text x="165.8" y="210.6">1</text>
<text x="173.4" y="210.6">2</text>
<text x="259.8" y="210.6">1</text>
<text x="267.4" y="210.6">2</text>
<text x="101" y="220.7">1</text>
<text x="136.2" y="222">27</text>
<text x="26.4" y="224.1" transform="rotate(-90 26.4 224.1)">1</text>
<text x="48" y="224.1" transform="rotate(-90 48 224.1)">1</text>
<text x="69.6" y="224.1" transform="rotate(-90 69.6 224.1)">1</text>
<text x="195.3" y="226.6" transform="rotate(-90 195.3 226.6)">1</text>
<text x="220.7" y="226.6" transform="rotate(-90 220.7 226.6)">1</text>
<text x="300.7" y="226.6" transform="rotate(-90 300.7 226.6)">1</text>
<text x="329.9" y="226.6" transform="rotate(-90 329.9 226.6)">1</text>
<text x="26.4" y="231.7" transform="rotate(-90 26.4 231.7)">2</text>
<text x="48" y="231.7" transform="rotate(-90 48 231.7)">2</text>
<text x="69.6" y="231.7" transform="rotate(-90 69.6 231.7)">2</text>
<text x="101" y="228.3">2</text>
<text x="100.6" y="236">64</text>
<text x="136.2" y="234.7">26</text>
<text x="195.3" y="234.2" transform="rotate(-90 195.3 234.2)">2</text>
<text x="220.7" y="234.2" transform="rotate(-90 220.7 234.2)">2</text>
<text x="300.7" y="234.2" transform="rotate(-90 300.7 234.2)">2</text>
<text x="329.9" y="234.2" transform="rotate(-90 329.9 234.2)">2</text>
<text x="119.1" y="246.1" transform="rotate(-90 119.1 246.1)">65</text>
</g>
</svg>
